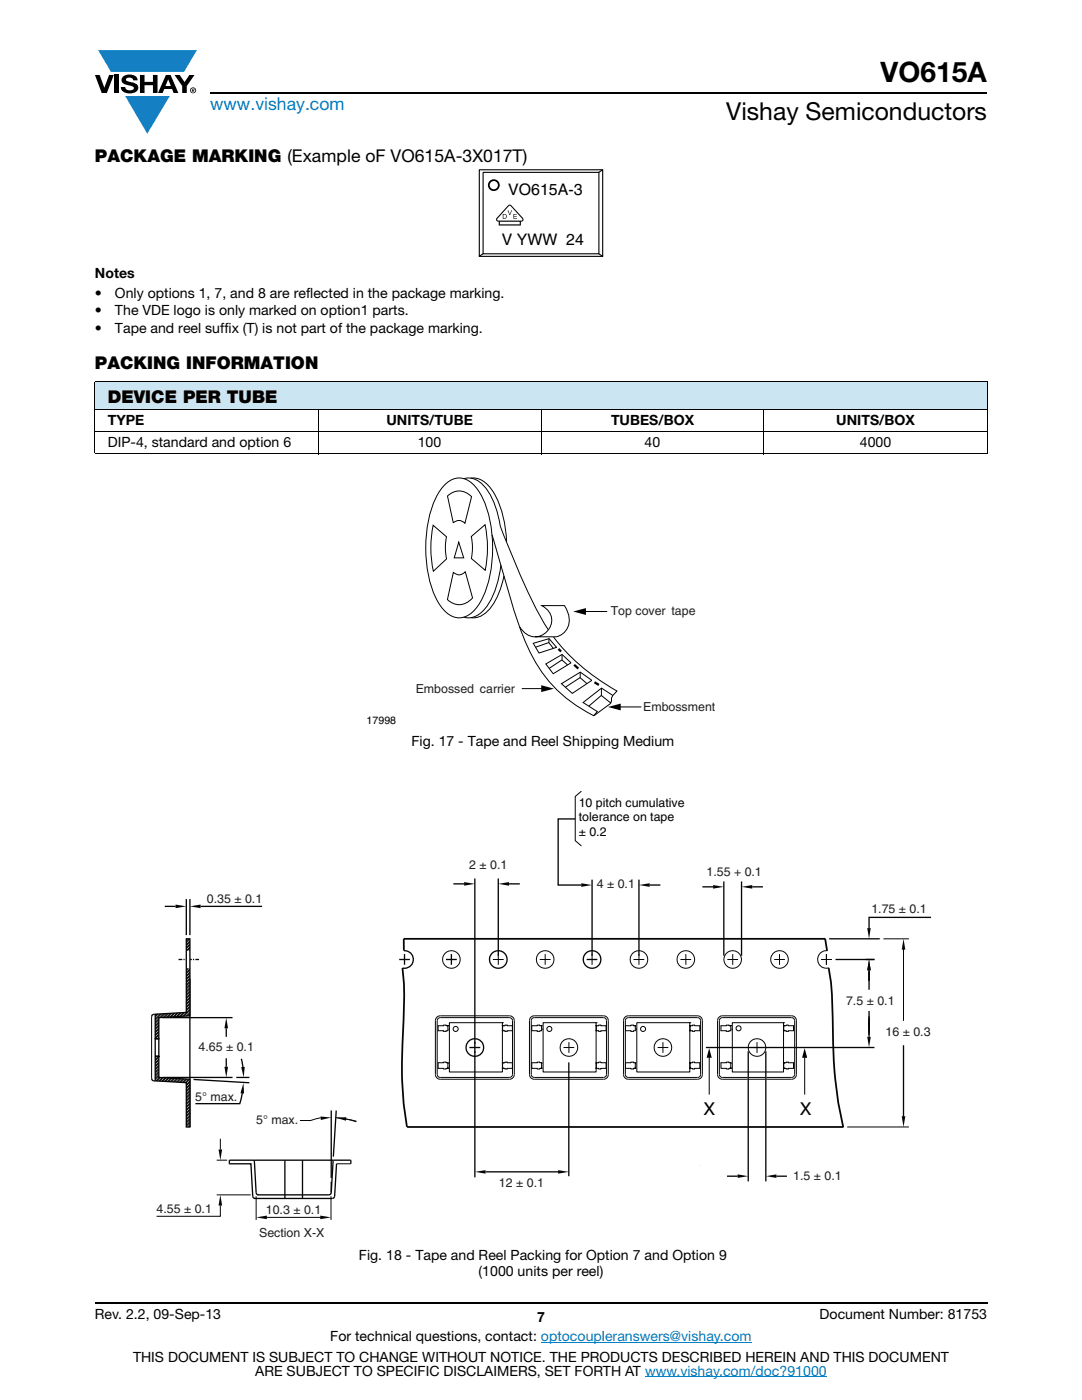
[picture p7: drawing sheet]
<svg xmlns="http://www.w3.org/2000/svg" width="216mm" height="279mm" viewBox="0 0 216 279" stroke-linecap="round" stroke-linejoin="round" font-family="sans-serif">
<g fill="#147fc3">
<path d="M19.6 10h19.7l-2.6 4.3h-1.1h-13.5z"/>
<path d="M25 19.2h8.9l-4.5 7.5z"/>
</g>
<g fill="#000">
<path d="M18.9 15h1l.9 2.5 1-2.5h.9l-1.4 3.6h-1zM22.9 15h.9v3.6h-.9zM24.6 15.3a2.1 2.1 0 0 1 2.8 .3l.1 .4h-.9a.79 .79 0 0 0-.7-.5 .79 .79 0 0 0-.8 .4l.3 .3 1 .2a1.08 1.08 0 0 1 1.2 1 1.08 1.08 0 0 1-1.1 1.2 1.73 1.73 0 0 1-2.4-1.2h.9a.96 .96 0 0 0 .8 .6 .96 .96 0 0 0 .9-.4 1.31 1.31 0 0 0-1.2-.6 1.03 1.03 0 0 1-1.1-.6 1.03 1.03 0 0 1 .2-1.1zM27.9 15h.9v1.3h1.7v-1.3h.9v3.6h-.9v-1.6h-1.7v1.6h-.9zM34.8 15h1.1l.9 1.4 1-1.4h1l-1.5 2.2v1.4h-.9v-1.4z"/>
<path d="M33.6 15.9l.5 1.3h-1.1zM33.1 15l-1.6 3.6h1l.3-.8h1.5l.3 .8h1l-1.6-3.6z"/>
<path d="M38.4 17.8h.2v.2h-.2zM38.3 17.7v.7h.1v-.3l.4 .3-.2-.3 .2-.2-.1-.2z"/>
<path d="M38.1 18a.46 .46 0 0 1 .9 0 .46 .46 0 0 1-.9 0zM37.9 18a.6 .6 0 0 0 1.2 0 .6 .6 0 0 0-1.2 0z"/>
</g>
<path d="M42 18.6h155M18.9 260h178.1" fill="none" stroke="#000" stroke-width=".36"/>
<path d="M107.9 267.9h42.1M128.7 274.8h36.3" fill="none" stroke="#007ec4" stroke-width=".2"/>
<path d="M18.9 76.2h178.1v5.5h-178.1z" fill="#cce5f3"/>
<path d="M18.9 76.2h178.1M18.9 76.3v14.1M197 76.3v14.1M18.9 81.7h178.1M18.9 86.1h178.1M18.9 90.5h178.1M63.5 81.6v9M107.9 81.6v9M152.4 81.6v9" fill="none" stroke="#000" stroke-width=".2"/>
<path d="M95.5 33.8h24.9v17.5h-24.9z" fill="#fff"/>
<path d="M95.6 33.9h24.7v17.3h-24.7zM96.4 34.4h23.1v16.2h-23.1zM120.2 33.9l-.7 .5M96.4 50.6l-.7 .5M119.5 50.7l.7 .4" fill="none" stroke="#000" stroke-width=".22"/>
<circle cx="98.5" cy="37" r="1" fill="#fff"/>
<circle cx="98.5" cy="37" r="1" fill="none" stroke="#000" stroke-width=".35"/>
<g fill="#000">
<path d="M101.3 42h.1l.3 .8 .3-.8h.2l-.4 .9h-.1zM102.5 42.7h.6v.1h-.5v.3h.5v.1h-.5v.3h.6v.2h-.7z"/>
<path d="M100.4 42.8v.7a.39 .39 0 0 0 .6-.3 .39 .39 0 0 0-.6-.4zM100.3 42.7h.3a.48 .48 0 0 1 .5 .5 .48 .48 0 0 1-.4 .5h-.4z"/>
<path d="M101.5 41.2l.2-.1 .3 .1 2.2 2.5v.3h-4.9l-.1-.3zM99.7 44.3h4v.5h-4zM101.4 41l-2.3 2.5a.44 .44 0 0 0 .1 .7h.3v.8h4.4v-.8h.4a.45 .45 0 0 0 0-.8l-2.3-2.4a.44 .44 0 0 0-.6 0z"/>
</g>
<path d="M73.2 95.3h69.5v49.6h-69.5z" fill="#fff"/>
<g fill="none" stroke="#000" stroke-width=".2">
<path d="M88.5 97a3.8 3.8 0 0 1 6.3 0 18.1 18.1 0 0 1 3.4 10.6 22.8 22.8 0 0 1-2.8 13.2 4.2 4.2 0 0 1-5.4 2.1 9.5 9.5 0 0 1-3.9-5.6 25.9 25.9 0 0 1 1.1-18.4zM89.3 99a3.2 3.2 0 0 1 4.8 .1l-1.3 5.3a1.55 1.55 0 0 0-2.4 0zM92.5 95.5h.3a3.8 3.8 0 0 1 3.7 1.4 16.7 16.7 0 0 1 3.4 8.3l1 2.5a120.4 120.4 0 0 0 8.5 18M93.9 95.4a4.1 4.1 0 0 1 4.2 2.3 20 20 0 0 1 3 10.4M86.4 104.8l2.7 2.3a10.8 10.8 0 0 0 0 4.4l-2.6 2.5a22.1 22.1 0 0 1-.1-9.2zM90.5 114.3a1.57 1.57 0 0 0 2.4-.2l1.4 5.2a3.3 3.3 0 0 1-5 .4zM91.5 108.2l1 3.1h-1.9zM94 107.1l2.8-2.4a22.2 22.2 0 0 1 0 9.1l-2.7-2.3 .1-.9a10.6 10.6 0 0 0-.2-3.5zM98.2 106.7l.8 2.7a184.1 184.1 0 0 0 5.9 18.9 27.2 27.2 0 0 0 13.6 14.5l.7-.9M99.9 112.8a16.2 16.2 0 0 1-3.5 9.1 3.7 3.7 0 0 1-3.9 1.3M100.6 114.9a12.6 12.6 0 0 1-4 7.7 3.4 3.4 0 0 1-2.7 .7M103.7 125.1a3.3 3.3 0 0 0 4.4 1.7 3.3 3.3 0 0 0 1.6-4.5l-.6-.8-1-.6h4.5a4.1 4.1 0 0 1-.1 5.4l-.5 .4-1 .4h-4.2"/>
<path d="M104.1 137.4h4.8M106.4 128.4l3.2-.9 1.5 1.7-3.5 1.1zM108.9 132.5l3.3-1.9 1.7 1.7-3.5 2.2zM109.5 127.5v.8l.9 1.1M109.6 128.2l-2.7 1M110.5 127.1a40.7 40.7 0 0 0 12.6 10.8l-.8 .9M112 136.4l3.8-2.3 2.3 1.7-3.9 2.6zM112.2 130.7v1l1.1 1M112.2 131.7l-2.6 1.7M115.8 134.2v1.1l1.3 1.1M115.8 135.2l-3 1.9M116 122h5.2"/>
<path d="M120 138.8l-2.5 2.1M120 137.4v1.4l1.9 1.5 .1-1 .3-.5M122.3 138.8l-2.3-1.5-3.7 2.9 2.9 1.8M121.9 140.4l-3.3 2.4M122.9 141.1h5.1"/>
</g>
<path d="M111.4 129.5l.6 .5M114.6 132.7l.8 .7M118.6 136.2l.9 .5" fill="none" stroke="#000" stroke-width=".46"/>
<path d="M108 136.8l2.5 .6-2.5 .7zM114.4 122l2.5-.6v1.3zM121.3 141.1l2.6-.7v1.4z" fill="#000"/>
<path d="M30.1 157.8h155.7v89.6h-155.7z" fill="#fff"/>
<g fill="none" stroke="#050504" stroke-width=".2">
<path d="M37.2 187.3v.1M98.3 191.5h2.2M99.4 190.4v2.1M107.7 191.5h2.2M108.8 190.4v2.1M118.1 190.4v2.1M126.4 191.5h2.2M127.5 190.4v2.1M135.8 191.5h2.1M136.9 190.4v2.1M145.1 191.5h2.2M146.2 190.4v2.1"/>
<path d="M154.5 191.5h2.1M155.5 190.4v2.1M163.8 191.5h2.2M164.9 190.4v2.1M165.1 189.7a1.76 1.76 0 0 0-1.9 1.9 1.76 1.76 0 0 0 2.2 1.6M176.3 187.4h5.1M30.2 202.9v12.3M31 202.4h-.3M87.2 203l.6-.3h13.9l.4 .2 .4 .3 .1 .5v10.7l-.1 .5-.4 .4-.4 .1h-13.9l-.4-.1-.4-.4-.1-.5v-10.7zM87.4 203.3l.4-.2h13.9a.62 .62 0 0 1 .6 .6v10.7a.61 .61 0 0 1-.6 .6h-13.9a.61 .61 0 0 1-.6-.6v-10.7zM105.9 203l.7-.3h13.8l.7 .3 .3 .7v10.7l-.3 .7-.7 .3h-13.8l-.7-.3-.3-.7v-10.7zM106.2 203.3l.4-.2h13.8a.58 .58 0 0 1 .6 .6v10.7a.58 .58 0 0 1-.6 .6h-13.8a.58 .58 0 0 1-.6-.6v-10.7z"/>
<path d="M112.4 209.1h2.2M113.5 208v2.1M124.7 203l.7-.3h13.8l.7 .3 .3 .7v10.7l-.3 .7-.7 .3h-13.8l-.7-.3-.3-.7v-10.7zM125 203.3l.4-.2h13.8a.58 .58 0 0 1 .6 .6v10.7a.58 .58 0 0 1-.6 .6h-13.8a.58 .58 0 0 1-.6-.6v-10.7zM131.2 209.1h2.2M132.3 208v2.1M143.5 203l.6-.3h13.9l.6 .3 .3 .7v10.7l-.3 .7-.6 .3h-13.9l-.6-.3-.3-.7v-10.7zM143.7 203.3l.4-.2h13.9a.62 .62 0 0 1 .6 .6v10.7a.61 .61 0 0 1-.6 .6h-13.9a.61 .61 0 0 1-.6-.6v-10.7zM150 209.1h2.1M151.1 208v2.1M37.2 224.9h.1M139.8 232.6h.1"/>
<path d="M169 224.9h12.4"/>
<circle cx="90.1" cy="191.5" r="1.76"/>
<circle cx="108.8" cy="191.5" r="1.76"/>
<circle cx="127.5" cy="191.5" r="1.76"/>
<circle cx="136.9" cy="191.5" r="1.76"/>
<circle cx="146.2" cy="191.5" r="1.76"/>
<circle cx="155.5" cy="191.5" r="1.75"/>
<circle cx="113.5" cy="209.1" r="1.76"/>
<circle cx="132.3" cy="209.1" r="1.76"/>
<circle cx="151" cy="209.1" r="1.76"/>
</g>
<g fill="none" stroke="#050504" stroke-width=".26">
<path d="M37.2 193.2h.7M37.2 189.7h.7M37.9 195.3v29.6zM79.7 191.5h2.1M80.6 189.7a1.76 1.76 0 0 1 1.9 1.9 1.76 1.76 0 0 1-2.2 1.6M80.7 190.4v2.1M89 191.5h2.2M90.1 190.4v2.1M117.1 191.5h2.1M93.7 209.1h2.1M94.7 208v2.1M113.5 212v22.7"/>
<circle cx="99.4" cy="191.5" r="1.76"/>
<circle cx="118.1" cy="191.5" r="1.76"/>
<circle cx="94.7" cy="209.1" r="1.76"/>
</g>
<g fill="#050504">
<path d="M180.3 187.4l.3 2.1h-.7z"/>
<path d="M179.9 222.8h.7l-.3 2.1z"/>
</g>
<path d="M172.7 191.5h1.8M173.4 193.6v2.2M175.5 187.3v.1M140.9 209.1h33.6M173.4 201.8v5.1M180.3 224.9h.1" fill="none" stroke="#050504" stroke-width=".26"/>
<g fill="#050504">
<path d="M173.4 191.5l.3 2.1h-.7z"/>
<path d="M173 206.9h.7l-.3 2.2z"/>
</g>
<path d="M165.4 187.4h10.1M166.7 191.5h7.8M172 191.5h.1M173.4 193.6v3.9M185.8 183.1h-12.4v2.1M173.4 209v.1" fill="none" stroke="#050504" stroke-width=".26"/>
<g fill="#050504">
<path d="M173.4 191.5l.3 2.1h-.7z"/>
<path d="M173 185.2h.7l-.3 2.2z"/>
</g>
<path d="M140.2 177h2.1M144.4 175.9v14.8M148 175.9v14.8M150.1 177h2.1M173.4 187.3v.1" fill="none" stroke="#050504" stroke-width=".26"/>
<g fill="#050504">
<path d="M142.3 176.6l2.1 .4-2.1 .3z"/>
<path d="M148 177l2.1-.4v.7z"/>
</g>
<path d="M114.8 163.4h-3.4v13.2h4.6M118.1 175.5v15.2M127.5 175.5v15.2M129.6 176.6h2.2M148 177h.1" fill="none" stroke="#050504" stroke-width=".26"/>
<g fill="#050504">
<path d="M116 176.3l2.1 .3-2.1 .4z"/>
<path d="M127.5 176.6l2.1-.3v.7z"/>
</g>
<path d="M90.5 176.4h2.1M94.7 175.3v33M99.4 175.3v15.4M101.6 176.4h2.1M127.5 176.6h.1" fill="none" stroke="#050504" stroke-width=".26"/>
<g fill="#050504">
<path d="M92.6 176l2.1 .4-2.1 .4z"/>
<path d="M99.4 176.4l2.2-.4v.8z"/>
</g>
<path d="M99.4 176.4h.1M32.4 203.1h14M32.4 215h14M45.1 205.2v1.7M45.1 211.2v1.7" fill="none" stroke="#050504" stroke-width=".26"/>
<g fill="#050504">
<path d="M44.8 212.9h.7l-.4 2.1z"/>
<path d="M45.1 203.1l.4 2.1h-.7z"/>
</g>
<path d="M37.2 179.4v7.2M37.9 179.4v7.2M32.9 180.9h2.1M40 180.9h12.3M44.3 203.1h.1" fill="none" stroke="#050504" stroke-width=".26"/>
<g fill="#050504">
<path d="M35 180.5l2.2 .4-2.2 .3z"/>
<path d="M37.9 180.9l2.1-.4v.7z"/>
</g>
<path d="M37.9 180.9h.1M94.8 209.8v25.2M96.9 233.9h14.6" fill="none" stroke="#050504" stroke-width=".26"/>
<g fill="#050504">
<path d="M94.7 233.9l2.2-.4v.7z"/>
<path d="M111.4 233.5l2.1 .4-2.1 .3z"/>
</g>
<path d="M113.5 233.8v.1" fill="none" stroke="#050504" stroke-width=".26"/>
<path d="M154.9 234.7h2.1z" fill="#fff"/>
<path d="M154.9 234.7h2.1" fill="none" stroke="#050504" stroke-width=".26"/>
<path d="M145.1 234.7h2.1z" fill="#fff"/>
<path d="M145.1 234.7h2.1" fill="none" stroke="#050504" stroke-width=".26"/>
<path d="M152.8 209.8v26z" fill="#fff"/>
<path d="M152.8 209.8v26" fill="none" stroke="#050504" stroke-width=".26"/>
<path d="M149.3 209.8v26z" fill="#fff"/>
<path d="M149.3 209.8v26" fill="none" stroke="#050504" stroke-width=".26"/>
<path d="M35.6 191.5h.8z" fill="#fff"/>
<path d="M35.6 191.5h.8" fill="none" stroke="#050504" stroke-width=".26"/>
<path d="M36.6 191.5h.2z" fill="#fff"/>
<path d="M36.6 191.5h.2" fill="none" stroke="#050504" stroke-width=".26"/>
<path d="M37.1 191.5h1.2z" fill="#fff"/>
<path d="M37.1 191.5h1.2" fill="none" stroke="#050504" stroke-width=".26"/>
<path d="M38.5 191.5h.2z" fill="#fff"/>
<path d="M38.5 191.5h.2" fill="none" stroke="#050504" stroke-width=".26"/>
<path d="M39 191.5h.7z" fill="#fff"/>
<path d="M39 191.5h.7" fill="none" stroke="#050504" stroke-width=".26"/>
<path d="M31 207.3h.7v3.5h-.7h.7v4.2l6.2 .4v9.5h-.7v-8.8l-6.2-.4z" fill="#fff"/>
<path d="M31 207.3h.7v3.5h-.7h.7v4.2l6.2 .4v9.5h-.7v-8.8l-6.2-.4z" fill="none" stroke="#050504" stroke-width=".26"/>
<path d="M37.2 187.4h.7v15.3l-6.2 .4v4.2h-.7v-4.9l6.2-.3z" fill="#fff"/>
<path d="M37.2 187.4h.7v15.3l-6.2 .4v4.2h-.7v-4.9l6.2-.3z" fill="none" stroke="#050504" stroke-width=".26"/>
<path d="M30.7 215.7h.3z" fill="#fff"/>
<path d="M30.7 215.7h.3" fill="none" stroke="#050504" stroke-width=".26"/>
<g fill="#050504">
<path d="M147.2 234.4l2.1 .3-2.1 .4z"/>
<path d="M152.8 234.7l2.1-.3v.7z"/>
</g>
<path d="M30.3 215.2l.1 .4 .3 .1M30.7 202.4l-.3 .2-.1 .3M38.6 215.4l11.1 .7M47.1 215h2.7M48.2 211.3l.3 1.6M48.4 217.2l-.2 1.5-.4 1.6h-8.8" fill="none" stroke="#050504" stroke-width=".26"/>
<g fill="#050504">
<path d="M48.6 216.1l.1 2.1h-.7z"/>
<path d="M48.1 213l.7-.1-.2 2.1z"/>
</g>
<g fill="none" stroke="#050504" stroke-width=".2">
<path d="M37.2 187.4h.1M37.4 193.2l-.2 .3M37.6 193.2l-.4 .5M37.7 187.4l-.5 .5M37.9 187.4l-.7 .7M37.9 189.6l-.1 .1M37.9 197.1l-.7 .7M37.9 196.5l-.7 .7M37.9 195.9l-.7 .7M37.9 195.2l-.7 .7M37.9 194.6l-.7 .7M37.9 194l-.7 .7"/>
<path d="M37.9 193.4l-.7 .7M37.9 189l-.7 .7M37.9 188.4l-.7 .7M37.9 187.8l-.7 .7M37.9 189.2l-.5 .5M37.9 197.3l-.7 .7M37.9 196.7l-.7 .7M37.9 196.1l-.7 .7M37.9 195.4l-.7 .7M37.9 194.8l-.7 .7M37.9 194.2l-.7 .7M37.9 193.6l-.7 .7"/>
<path d="M37.9 188.6l-.7 .7M37.9 188l-.7 .7M37.9 198.4l-.7 .6M37.9 197.7l-.7 .7M37.9 199.6l-.7 .7M37.9 199l-.7 .7M37.9 197.9l-.7 .7M37.9 198.5l-.7 .8M37.9 199.2l-.7 .7M37.9 199.8l-.7 .7M180.3 189.2v14.5M31 210.8v.1"/>
<path d="M31.2 210.8l-.2 .2M31.4 202.4l-.4 .4M31.6 202.4l-.6 .6M31.6 210.8l-.6 .7M31.7 203.3l-.7 .7M31.7 203.5l-.7 .7M31.7 204.5l-.7 .8M31.7 203.9l-.7 .7M31.7 206.4l-.7 .7M31.7 214.5l-.7 .7M31.7 213.9l-.7 .7M31.7 213.3l-.7 .7"/>
<path d="M31.7 212.6l-.7 .7M31.7 212l-.7 .7M31.7 211.4l-.7 .7M31.7 205.8l-.7 .7M31.7 205.2l-.7 .7M31.7 204.1l-.7 .7M31.7 207l-.3 .3M31.7 204.7l-.7 .8M31.7 205.4l-.7 .7M31.7 206l-.7 .7M31.7 206.6l-.7 .7M31.7 214.7l-.7 .7"/>
<path d="M31.7 214.1l-.7 .7M31.7 213.5l-.7 .7M31.7 212.8l-.7 .7M31.7 212.2l-.7 .7M31.7 211.6l-.7 .7M31.7 211l-.7 .7M31.7 207.2l-.1 .1M31.8 215l-.7 .7M32 215l-.7 .7M32 202.4l-1 1M32.2 202.3l-1.2 1.3M32.3 215.1l-.6 .6"/>
<path d="M32.5 215.1l-.6 .7M32.7 202.3l-.8 .8M32.9 202.3l-.8 .7M32.9 215.1l-.6 .7M33.1 215.1l-.6 .7M33.3 202.3l-.7 .7M33.5 215.1l-.6 .7M33.6 202.3l-.8 .7M33.7 215.2l-.7 .6M34 202.2l-.8 .8M34.1 215.2l-.7 .7M34.2 202.2l-.7 .8"/>
<path d="M34.3 215.2l-.7 .7M34.7 202.2l-.8 .8M34.7 215.2l-.7 .7M34.9 202.2l-.8 .7M34.9 215.2l-.7 .7M35.3 215.2l-.7 .7M35.3 202.2l-.7 .7M35.5 215.3l-.7 .6M35.5 202.1l-.7 .8M35.9 215.3l-.7 .7M36 202.1l-.8 .8M36.1 215.3l-.7 .7"/>
<path d="M36.2 202.1l-.8 .8M36.5 215.3l-.7 .7M36.6 202.1l-.7 .7M36.7 215.3l-.7 .7M36.9 202.1l-.8 .7M37 215.3l-.6 .7M37.3 215.4l-.7 .6M37.6 215.4l-.6 .7M37.8 215.4l-.6 .7M37.9 216l-.7 .7M37.9 216.6l-.7 .7M37.9 217.2l-.7 .7"/>
<path d="M37.9 217.8l-.7 .7M37.9 218.5l-.7 .7M37.9 219.1l-.7 .7M37.9 219.7l-.7 .7M37.9 219.5l-.7 .7M37.9 218.9l-.7 .7M37.9 218.2l-.7 .8M37.9 217.6l-.7 .7M37.9 217l-.7 .7M37.9 216.4l-.7 .7M37.9 215.7l-.7 .8M37.9 201.5l-1.4 1.3"/>
<path d="M37.9 202.1l-.7 .7M37.9 202.7h.1M37.9 200.8l-.7 .7M37.9 200.2l-.7 .7M37.9 201l-.7 .8M37.9 200.4l-.7 .7M37.9 201.7l-1.1 1.1M37.9 202.3l-.5 .5M180.3 208.6v14.5M37.9 224.7l-.2 .2M37.9 220.3l-.7 .7M37.9 220.9l-.7 .8"/>
<path d="M37.9 221.6l-.7 .7M37.9 222.2l-.7 .7M37.9 222.8l-.7 .7M37.9 223.4l-.7 .8M37.9 224l-.7 .8M37.9 224.5l-.4 .4M37.9 223.9l-.7 .7M37.9 223.2l-.7 .7M37.9 222.6l-.7 .7M37.9 222l-.7 .7M37.9 221.4l-.7 .7M37.9 220.7l-.7 .7"/>
<path d="M37.9 220.1l-.7 .7M43.2 231.5h2.1M43.2 238.5h6.8M44 227.3v2.1M67.2 232.3h2.8M44 240.6v2.1h-12.8"/>
</g>
<path d="M80.3 193.2a87.1 87.1 0 0 1 .1 14.2 78.7 78.7 0 0 0 .8 17.5M80.6 187.3v2.4M80.6 187.4h84.1M164.7 187.4l.3 2.4M165.4 193.2a78.8 78.8 0 0 1 .8 12.5v1.4a82.3 82.3 0 0 0 2.1 17.8M81.2 224.9h87.1" fill="none" stroke="#050504" stroke-width=".35"/>
<path d="M180.3 208.6v14.5M50.7 231.5h15.8M56.8 231.6v7.6M60.4 231.6v7.6" fill="none" stroke="#050504" stroke-width=".26"/>
<g fill="none" stroke="#000" stroke-width=".2">
<path d="M116 157.9l-1.2 1.1v8.8l1.2 1M87.4 204.7h1.1v-.1l.9 .1v1h-.4v.1l-1.6-.1zM87.4 212.1h1.1v-.1l.9 .1v1.1l-.9 .1v-.1h-1.1zM89.3 213.2h.1M89.3 213.1l.1 .1zM89.3 204.7h.1zM89.4 213.1v.1zM89.4 212.1v.1zM89.6 205.3v.2M89.7 204.1h10.5v9.8h-10.5zM100.2 212.1l.2 .1zM100.2 204.7h.2z"/>
<path d="M100.2 204.1h.1M100.3 205.6l.1 .1zM100.3 213.1l.1 .1zM100.3 205.6l.1 .1h-.2zM100.3 213.2v-.1l-.1 .1h.2M100.3 204.7l.9-.1v.1h1v1h-1v.1l-.9-.1zM100.3 212.1l.9-.1v.1h1v1.1l-1.5 .1v-.1h-.4zM100.4 204.7h.1M106.1 204.7h1.1v-.1l.9 .1v1h-.4v.1l-1.6-.1zM106.1 212.1h1.1v-.1l.9 .1v1.1l-.9 .1v-.1h-1.1zM108 213.1l.1 .1zM108 204.7h.1z"/>
<path d="M108 213.2h.1M108.1 213.1v.1zM108.1 212.1v.1zM108.3 205.3v.2M108.4 204.1h10.5v9.8h-10.5zM118.9 212.1l.2 .1zM118.9 204.7h.2zM118.9 204.1h.1M119 205.6l.1 .1zM119 213.1l.1 .1zM119 205.6l.1 .1h-.2zM119 213.2v-.1l-.1 .1h.2"/>
<path d="M119 204.7l.9-.1v.1h1v1h-1v.1l-.9-.1zM119 212.1l.9-.1v.1h1v1.1l-1.5 .1v-.1h-.4zM119.1 204.7h.1M124.8 204.7h1.1v-.1l.9 .1v1h-.4v.1l-1.6-.1zM124.8 212.1h1.1v-.1l.9 .1v1.1l-.9 .1v-.1h-1.1zM126.7 213.1l.1 .1zM126.7 204.7h.1zM126.7 213.2h.1M126.8 213.1v.1zM126.8 212.1v.1zM127 205.3v.2M127.1 204.1h10.5v9.8h-10.5z"/>
<path d="M137.6 212.1l.2 .1zM137.6 204.7h.2zM137.6 204.1h.1M137.7 205.6l.1 .1zM137.7 213.1l.1 .1zM137.7 205.6l.1 .1h-.2zM137.7 213.2v-.1l-.1 .1h.2M137.7 204.7l.9-.1v.1h1v1h-1v.1l-.9-.1zM137.7 212.1l.9-.1v.1h1v1.1l-1.5 .1v-.1h-.4zM137.8 204.7h.1M141.5 210.7v7.8M143.9 204.7h1v-.1l.9 .1v1h-.4v.1l-1.5-.1z"/>
<path d="M143.9 212.1h1v-.1l.9 .1v1.1l-.9 .1v-.1h-1zM145.7 213.1l.1 .1zM145.7 204.7h.2zM145.7 213.2h.2M145.8 213.1l.1 .1zM145.8 212.1l.1 .1zM146 205.3v.2M146.1 204.1h10.2v9.8h-10.2zM156.3 212.1l.2 .1zM156.3 204.7h.2zM156.3 204.1h.1M156.4 204.7l.9-.1v.1h1v1h-1v.1l-.9-.1z"/>
<path d="M156.4 212.1h.4v-.1l1.5 .1v1.1l-1.5 .1v-.1h-.4zM156.4 205.6l.1 .1zM156.4 213.1l.1 .1zM156.4 205.6l.1 .1h-.2zM156.4 213.2v-.1l-.1 .1h.2M156.5 204.7h.1M160.6 210.7v7.8"/>
</g>
<path d="M141.5 209.2l.5 1.9h-1zM160.6 209.2l.5 1.9h-1.1z" fill="#000"/>
<g fill="#050504">
<path d="M43.6 229.4h.7l-.3 2.1z"/>
<path d="M44 238.5l.3 2.1h-.7z"/>
</g>
<path d="M44 238.4v.1M45.8 231.5v.1M45.8 231.5l4.9 .1 .4 6.4 .2 .3 .3 .2M45.8 231.5v.8h4.3l.3 6.4 .2 .4 .3 .1M66.1 221.6v13.5M66.1 235.8v2.2M66.1 238l-.2 .3-.3 .2h-14.2M66.5 231.5v.1M66.5 231.5h3.5v.8M66.5 231.5l-.4 6.5M67.1 221.6l-.6 9.2M67.2 232.3l-.4 6.4-.3 .4-15.7 .1" fill="none" stroke="#050504" stroke-width=".26"/>
<path d="M67 223.1l2.1 .2 2 .6M69.1 223.3l2 .5" fill="none" stroke="#050504" stroke-width=".2"/>
<g fill="#050504">
<path d="M67 223.1l2.1-.1-.1 .7z"/>
<path d="M64 222.8l2.1 .2-2.1 .5z"/>
</g>
<path d="M51.1 238.7v4.8M66 238.7v4.8M52.7 243h11.8" fill="none" stroke="#050504" stroke-width=".2"/>
<g fill="#050504">
<path d="M51.1 243l2.1-.4v.7z"/>
<path d="M63.9 242.6l2.1 .4-2.1 .3z"/>
</g>
<g fill="none" stroke="#000" stroke-width=".2">
<circle cx="90.9" cy="205.3" r=".5"/>
<circle cx="109.6" cy="205.3" r=".5"/>
<circle cx="128.3" cy="205.3" r=".5"/>
<circle cx="147.4" cy="205.2" r=".5"/>
</g>
<path d="M64 223.1l-2 .5h-2.1" fill="none" stroke="#050504" stroke-width=".2"/>
<text font-size="5.6" x="175.7" y="16.4">VO615A</text>
<text font-size="4.9" x="144.9" y="24">Vishay Semiconductors</text>
<text font-size="3.5" fill="#007ec4" x="42" y="21.9">www.vishay.com</text>
<g font-size="3.5">
<text x="18.9" y="32.3">PACKAGE MARKING (Example oF VO615A-3X017T)</text>
<text x="18.9" y="73.6">PACKING INFORMATION</text>
<text x="21.5" y="80.3">DEVICE PER TUBE</text>
<text x="140.4" y="222.5">X</text>
<text x="159.6" y="222.5">X</text>
</g>
<g font-size="3.2">
<text x="101.4" y="38.9">VO615A-3</text>
<text x="100.1" y="49">V YWW 24</text>
</g>
<g font-size="2.8">
<text x="18.9" y="55.5">Notes</text>
<text x="18.9" y="59.4">•</text>
<text x="22.9" y="59.4">Only options 1, 7, and 8 are reflected in the package marking.</text>
<text x="18.9" y="62.9">•</text>
<text x="22.9" y="62.9">The VDE logo is only marked on option1 parts.</text>
<text x="18.9" y="66.5">•</text>
<text x="22.9" y="66.5">Tape and reel suffix (T) is not part of the package marking.</text>
<text x="21.5" y="84.8">TYPE</text>
<text x="21.5" y="89.2">DIP-4, standard and option 6</text>
<text x="77.1" y="84.8">UNITS/TUBE</text>
<text x="83.3" y="89.2">100</text>
<text x="121.9" y="84.8">TUBES/BOX</text>
<text x="128.6" y="89.2">40</text>
<text x="166.9" y="84.8">UNITS/BOX</text>
<text x="171.5" y="89.2">4000</text>
<text x="82.1" y="148.8">Fig. 17 - Tape and Reel Shipping Medium</text>
<text x="71.6" y="251.4">Fig. 18 - Tape and Reel Packing for Option 7 and Option 9</text>
<text x="95.5" y="254.6">(1000 units per reel)</text>
<text x="18.9" y="263.3">Rev. 2.2, 09-Sep-13</text>
<text x="107.2" y="263.8">7</text>
<text x="163.6" y="263.3">Document Number: 81753</text>
<text x="65.9" y="267.7">For technical questions, contact: optocoupleranswers@vishay.com</text>
<text x="26.5" y="271.7">THIS DOCUMENT IS SUBJECT TO CHANGE WITHOUT NOTICE. THE PRODUCTS DESCRIBED HEREIN AND THIS DOCUMENT</text>
<text x="50.9" y="274.6">ARE SUBJECT TO SPECIFIC DISCLAIMERS, SET FORTH AT www.vishay.com/doc?91000</text>
</g>
<g font-size="2.5" fill="#231f20">
<text x="121.9" y="122.7">Top cover tape</text>
<text x="83" y="138.4">Embossed carrier</text>
<text x="128.3" y="141.9">Embossment</text>
</g>
<g font-size="2.5">
<text x="115.5" y="161">10 pitch cumulative</text>
<text x="115.5" y="163.9">tolerance on tape</text>
<text x="115.5" y="166.9">± 0.2</text>
</g>
<g font-size="2.5" fill="#211e1e">
<text x="93.6" y="173.4">2 ± 0.1</text>
<text x="119.1" y="177.3">4 ± 0.1</text>
<text x="141" y="174.9">1.55 + 0.1</text>
<text x="41.3" y="180.2">0.35 ± 0.1</text>
<text x="173.9" y="182.1">1.75 ± 0.1</text>
<text x="168.8" y="200.5">7.5 ± 0.1</text>
<text x="39.6" y="209.8">4.65 ± 0.1</text>
<text x="176.7" y="206.8">16 ± 0.3</text>
<text x="39" y="219.7">5° max.</text>
<text x="51.1" y="224.4">5° max.</text>
<text x="99.6" y="237">12 ± 0.1</text>
<text x="158.3" y="235.6">1.5 ± 0.1</text>
<text x="31.2" y="242.1">4.55 ± 0.1</text>
<text x="53.1" y="242.3">10.3 ± 0.1</text>
<text x="51.7" y="246.9">Section X-X</text>
</g>
<text font-size="2.1" x="73.2" y="144.5">17998</text>
</svg>
